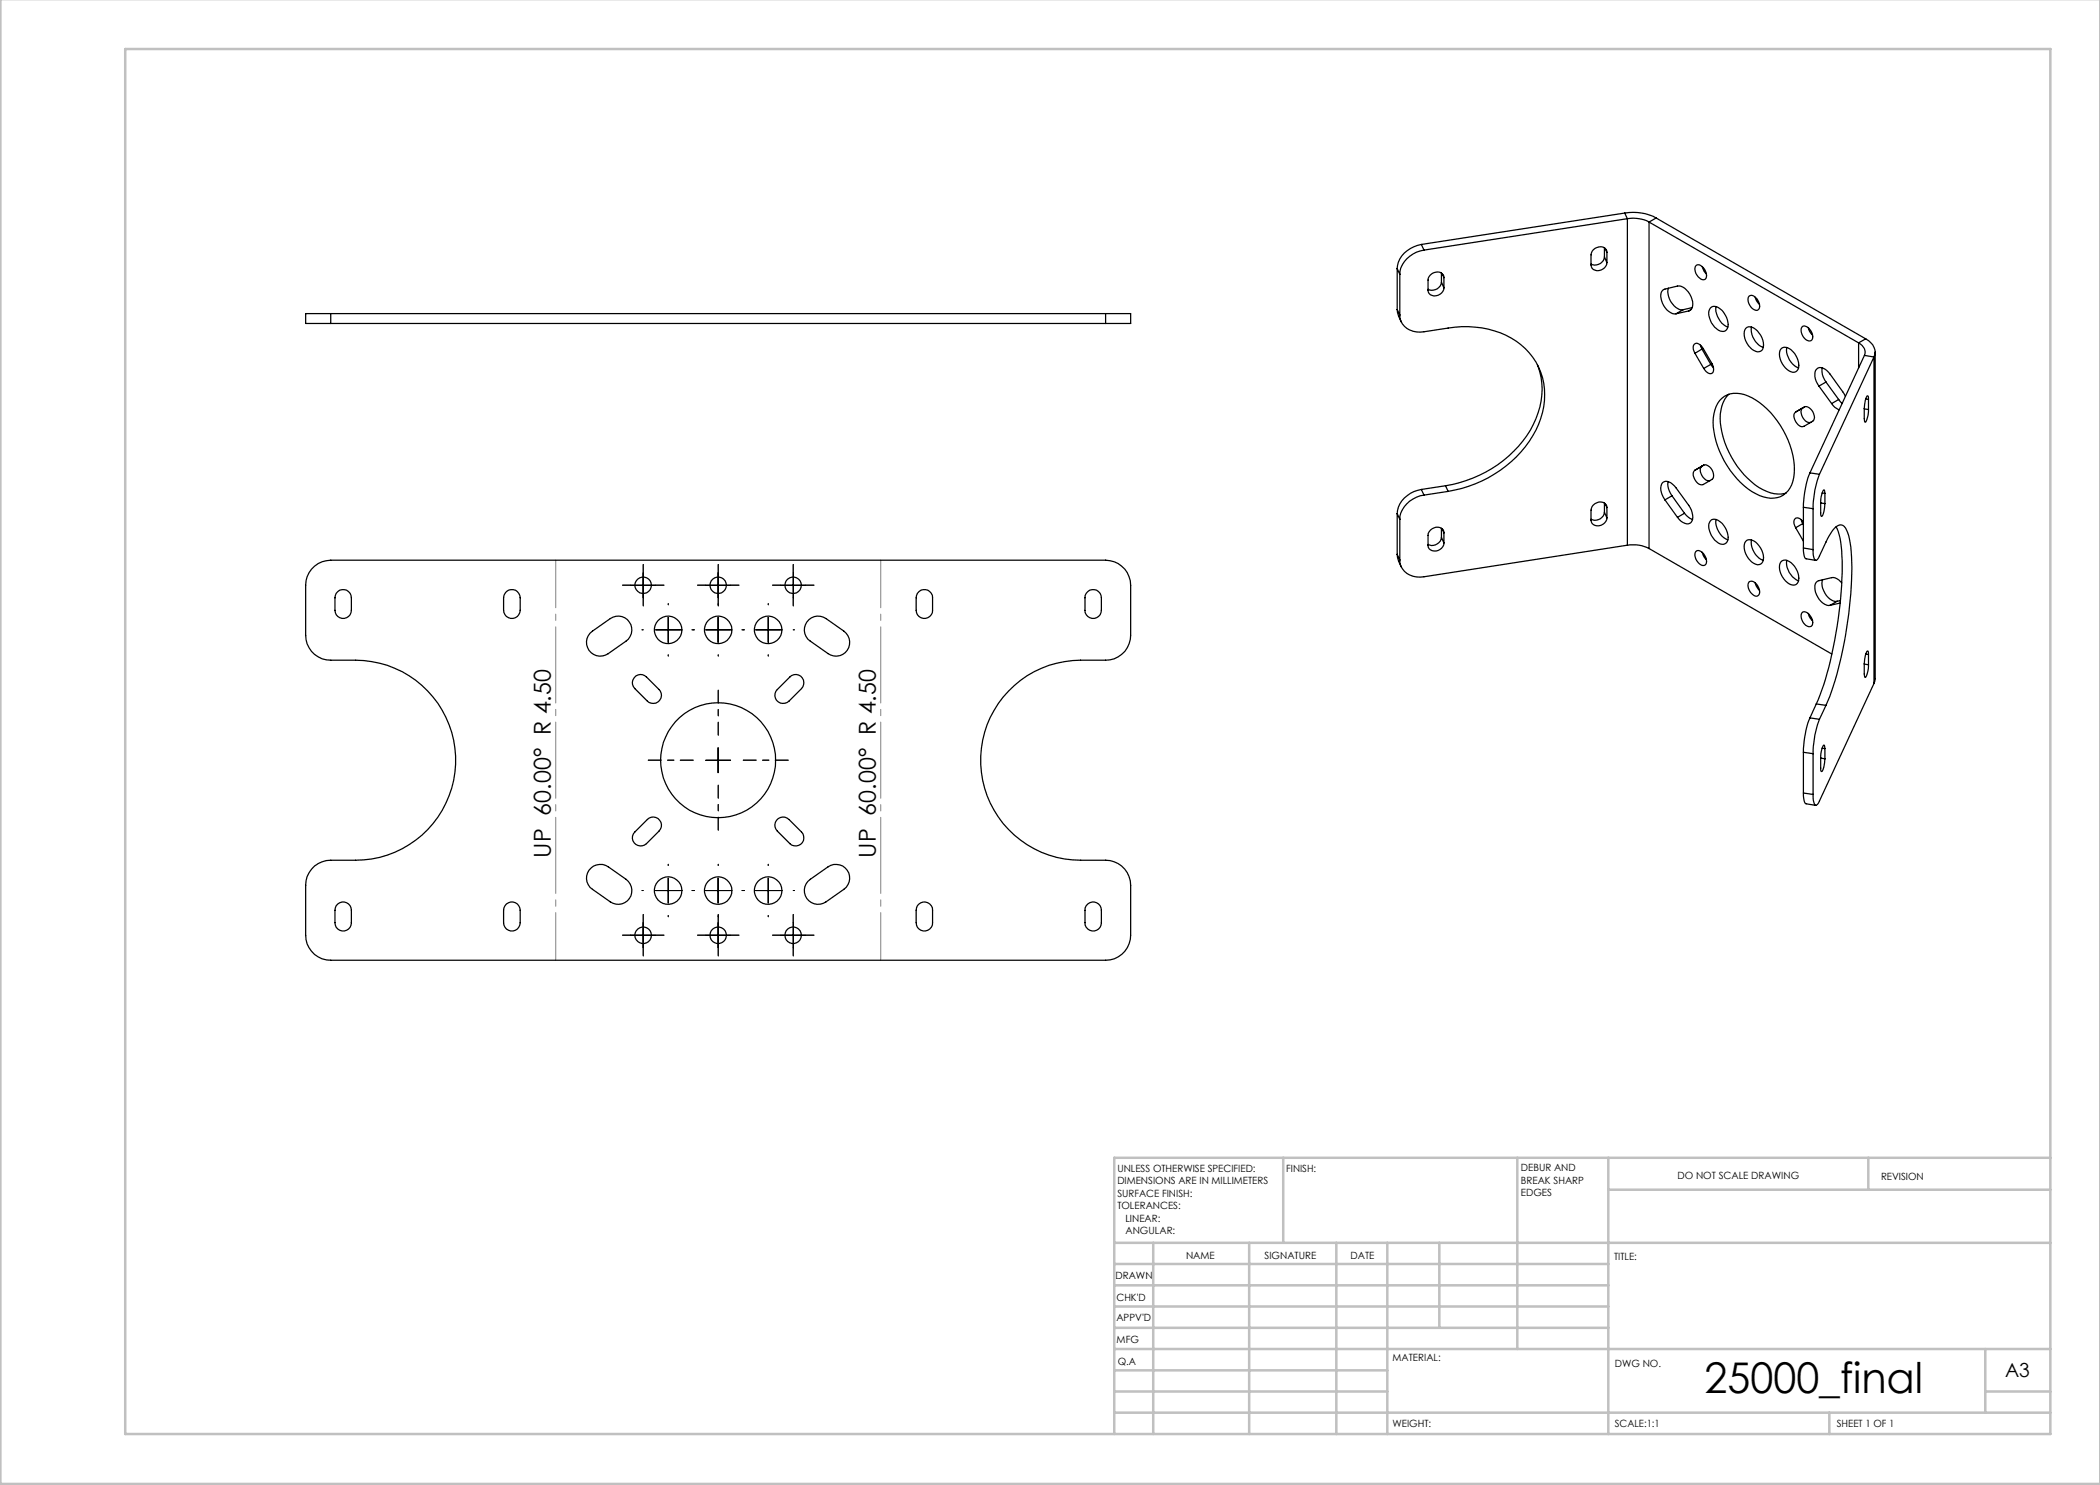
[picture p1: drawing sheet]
<svg xmlns="http://www.w3.org/2000/svg" width="420mm" height="297mm" viewBox="0 0 420 297" stroke-linecap="round" stroke-linejoin="round" font-family="sans-serif">
<g fill="none" stroke="#000" stroke-width=".2" stroke-dasharray="15.2 1.3 1.3 1.3">
<path d="M126.1 117h-1.6M128.6 114.5v-1.6M128.6 119.5v1.7M131.1 117h1.7M141.1 117h-1.6M143.6 114.5v-1.6M143.6 119.5v1.7M146.1 117h1.7M156.1 117h-1.6M158.6 114.5v-1.6M158.6 119.5v1.7M161.1 117h1.7"/>
<path d="M128.6 126h-.2M133.6 121v-.3M133.6 131v.2M138.6 126h.3M138.6 126h-.2M143.6 121v-.3M143.6 131v.2M148.6 126h-.2M148.6 126h.3M153.6 121v-.3M153.6 131v.2M158.6 126h.3"/>
<path d="M128.6 178.1h-.2M133.6 173.1v-.2M138.6 178.1h.3M138.6 178.1h-.2M143.6 173.1v-.2M148.6 178.1h-.2M148.6 178.1h.3M153.6 173.1v-.2M158.6 178.1h.3M126.1 187h-1.6M128.6 184.5v-1.6M128.6 189.5v1.7"/>
<path d="M131.1 187h1.7M133.6 183.1v.3M141.1 187h-1.6M143.6 184.5v-1.6M143.6 189.5v1.7M143.6 183.1v.3M146.1 187h1.7M153.6 183.1v.3M156.1 187h-1.6M158.6 184.5v-1.6M158.6 189.5v1.7M161.1 187h1.7"/>
</g>
<path d="M138.6 152h-9M143.6 147v-9M143.6 157v9M148.6 152h9" fill="none" stroke="#000" stroke-width=".2" stroke-dasharray="15.2 1.3 1.3 1.3" stroke-dashoffset="12.6"/>
<g fill="none" stroke="#000" stroke-width=".2">
<path d="M126.1 117h5M128.6 114.5v5.1M141.1 117h5M143.6 114.5v5.1M156.1 117h5M158.6 114.5v5.1M131.1 126h5M133.6 123.5v5M141.1 126h5M143.6 123.5v5M151.1 126h5M153.6 123.5v5"/>
<path d="M141.1 152h5M143.6 149.5v5M131.1 178.1h5M133.6 175.6v5M141.1 178.1h5M143.6 175.6v5M151.1 178.1h5M153.6 175.6v5M126.1 187h5M128.6 184.5v5M141.1 187h5M143.6 184.5v5"/>
<path d="M156.1 187h5M158.6 184.5v5"/>
</g>
<path d="M176.1 112v80M111.1 192v-80" fill="none" stroke="#808080" stroke-width=".2" stroke-dasharray="15.2 1.3 1.3 1.3" stroke-dashoffset="5.7"/>
<g fill="none" stroke="#c0c0c0" stroke-width=".5">
<path d="M.1 -.1v296.9h419.9M25 9.8h385.1v277h-385.1zM256.6 231.6v17M303.5 231.6v38.2M321.7 231.6v55.2M321.7 237.9h88.4M373.7 231.6v6.3M410.1 231.6h-187.3v55.2M222.8 248.6h187.3M222.8 257.1h98.9M222.8 252.8h98.9M230.6 248.6v38.2"/>
<path d="M249.8 248.6v38.2M267.3 248.6v38.2M277.5 248.6v38.2M287.9 248.6v17M222.8 265.6h98.9M222.8 261.3h98.9M222.8 278.3h54.7M222.8 274.1h54.7M222.8 269.8h187.3M397.1 278.3h13M397.1 269.8v12.7M222.8 282.5h187.3"/>
<path d="M365.9 282.5v4.3"/>
</g>
<g fill="none" stroke="#000" stroke-width=".25">
<path d="M279.4 53.7l.6 1.2M279.4 53.7v8.2M280 54.9v8.1M284.3 48.9a5.5 5.5 0 0 0-4.9 4.8M284.3 48.9l.5 1.1M284.8 50a5.5 5.5 0 0 0-4.8 4.9M288.3 56.4a1.85 1.85 0 0 1-2.7 1.5M288.3 56.4l.5 1.2M288.3 54.6v1.8M288.4 54.7l.4 .8M288.8 55.5a1.57 1.57 0 0 0-1.4-1.1 1.57 1.57 0 0 0-1.6 .9l-.2 .7v2.1a1.57 1.57 0 0 0 1.4 1.1 1.57 1.57 0 0 0 1.6-.9l.2-.7M288.8 55.5v2.1"/>
<path d="M320.9 51.4a1.85 1.85 0 0 1-2.7 1.4M320.9 51.4l.5 1.1M320.9 49.6v1.8M321 49.7l.4 .8M321.4 50.5a1.41 1.41 0 0 0-2.4-.8 1.62 1.62 0 0 0-.8 1.3v2a1.51 1.51 0 0 0 1.2 1.2 1.51 1.51 0 0 0 1.5-.7l.4-.6 .1-.4M321.4 50.5v2M324.9 42.6a9.8 9.8 0 0 1 6.3 1M324.9 42.6l.6 1.1M324.9 42.6l-40.6 6.3M325.5 43.7a6.9 6.9 0 0 1 4.3 .7M325.5 43.7l-40.7 6.3M325.5 43.7v65.3"/>
<path d="M329.8 44.4l41.9 24.2M329.8 44.4v65.3M331.2 43.6l-1.4 .8M331.2 43.6l41.9 24.2M333.7 57.6a3.7 3.7 0 0 0 2.6 4.4l.3-.1M339.2 53.1a1.09 1.09 0 0 1 1.6 .6l.5 1.1a.79 .79 0 0 1-.3 1.1 .79 .79 0 0 1-1.1-.3 2 2 0 0 1-.7-2.5zM340.4 53.3l.4 1 .5 .5M349.8 59.2a1.16 1.16 0 0 1 1.6 .6 1.45 1.45 0 0 1 0 2.3 2.13 2.13 0 0 1-1.6-2.9zM351 59.4l.2 .6 .7 .9M66.1 62.7h-5v2h5M66.1 62.7v2M66.1 64.7h155"/>
<path d="M66.1 62.7h155M221.1 62.7h5v2h-5M221.1 62.7v2M279.4 61.9l.3 1.3 .5 1.2M279.4 61.9l.6 1.1M280 63a3.8 3.8 0 0 0 4.8 3.4 35.3 35.3 0 0 1 10.3-1 15 15 0 0 1 12.6 8 14.8 14.8 0 0 1-1.8 14.9 24.7 24.7 0 0 1-16.3 10M307.5 73a15 15 0 0 1-2.1 14.1 24.5 24.5 0 0 1-16.3 10.1M336.6 61.9l-1.4 .9M337.7 62.2a1.65 1.65 0 0 0 .7-2.4 3.7 3.7 0 0 0-2.6-2.6l-2.8 .6a1.4 1.4 0 0 0-.8 1.9 3.8 3.8 0 0 0 2.7 3.1h.3M337.7 62.2l-2.5 .6M338.2 61.9l-.5 .3M338.5 61.5l-1.9 .4"/>
<path d="M339 70.7l-.2-.4a.94 .94 0 0 1-.2-1.1 .94 .94 0 0 1 .9-.5l.6 .3 .5 .7 1.8 3 .3 .8a.82 .82 0 0 1-.3 1.1 .82 .82 0 0 1-1.1-.2l-.6-.7M339 70.7l1.7 3M340.1 69l.3 .8M340.4 69.8l-1.4 .9M340.4 69.8l1.8 3.1M342.1 61.6a1.39 1.39 0 0 1 2 .2 3.9 3.9 0 0 1 1.4 3.9 1.24 1.24 0 0 1-2.2 .1 3.9 3.9 0 0 1-1.4-3.9zM342.2 72.9l.5 .7M342.2 72.9l-1.5 .8M343.2 61.3a4 4 0 0 0 2.4 4.1M344.4 79.7a5 5 0 0 1 6-.2 17.5 17.5 0 0 1 8.4 15.2 4.9 4.9 0 0 1-3.3 4.8 7.7 7.7 0 0 1-6.6-2.3 18.1 18.1 0 0 1-6.2-13.6l.1-.8a5.4 5.4 0 0 1 1.6-3.1zM345.8 78.8a8 8 0 0 0-1.4 7.7 17.7 17.7 0 0 0 8.2 11.4 6.2 6.2 0 0 0 4.6 .7M349.1 65.7a1.59 1.59 0 0 1 2.4 .5 3.4 3.4 0 0 1 .9 3.9 1.43 1.43 0 0 1-2-.3 3.5 3.5 0 0 1-1.3-4.1z"/>
<path d="M350.3 65.4a4.1 4.1 0 0 0 2.3 4.1M356.2 69.8a1.59 1.59 0 0 1 2.4 .5 3.4 3.4 0 0 1 .8 3.8 1.34 1.34 0 0 1-1.9-.2 3.5 3.5 0 0 1-1.3-4.1zM357.4 69.5a3.9 3.9 0 0 0 2.3 4.1M360.4 65.4a1.13 1.13 0 0 1 1.6 .5l.5 1.1a.82 .82 0 0 1-.3 1.1 .82 .82 0 0 1-1.1-.2 2.1 2.1 0 0 1-.7-2.5zM361.7 65.5l.1 .6 .7 .9M363.8 77.2a2.88 2.88 0 0 1-.5-3.4 1.4 1.4 0 0 1 2 .3l.7 .7 3.1 4.5M363.8 77.2l2.5 3.5M364.4 73.6l.1 1.4 .7 1.4M365.2 76.4l-1.4 .8M365.2 76.4l2.5 3.5M367.7 79.9l.7 .8M367.7 79.9l-1.4 .8"/>
<path d="M371.7 68.6a1.95 1.95 0 0 1 1.2 2.5M371.7 68.6v5M372.9 71.1l1.9 .3M372.9 71.1l-10.9 23.5M373.1 67.8a2.85 2.85 0 0 1 1.7 3.6M373.1 67.8l-1.4 .8M373.2 79.8l.5 .1M373.7 79.9v-.6l-.2-.1a4.4 4.4 0 0 0-.6 2.5v2l.2 .8a4.4 4.4 0 0 0 .6-2.6M373.7 79.9v2M374.8 71.4l-10.9 23.5M374.8 71.4v65.3M375 70.4v65.3l-.2 1"/>
<path d="M284.3 97.9a5.5 5.5 0 0 0-4.9 4.8M284.3 97.9l.5 1.1M284.8 99a5.5 5.5 0 0 0-4.8 4.9M289.1 97.2l.5 1.1M289.1 97.2l-4.8 .7M289.6 98.3l-4.8 .7M333 100a3 3 0 0 1-.5-3.4 1.45 1.45 0 0 1 2 .2l.7 .8 2.5 3.5a3.1 3.1 0 0 1 .5 3.4 1.49 1.49 0 0 1-2-.3l-.7-.7M333 100l2.5 3.5M333.6 96.3v.1a3.7 3.7 0 0 0 .8 2.8M334.4 99.2l-1.4 .8M334.4 99.2l2.5 3.5M340.4 93.2a1.78 1.78 0 0 0 .5 2.6 1.04 1.04 0 0 0 1.2 .3"/>
<path d="M340.4 93.2l-1.4 .8M340.7 93a1.92 1.92 0 0 1 2 2.1l-.3 .8-1.8 1a1.84 1.84 0 0 1-1.9-1.7 .98 .98 0 0 1 .3-1.2M340.7 93l-1.7 1M340.7 93l-.3 .2M359 82.6l1.9-1.2a1.96 1.96 0 0 1 2 2.1l-.4 .7-1.7 1.1a1.41 1.41 0 0 1-1.7-1l-.1-.4a1.35 1.35 0 0 1 0-1.3zM360.5 81.6a1.95 1.95 0 0 0 .9 2.8l.8 .1M360.5 81.6l-1.4 .8M360.9 81.4l-.4 .2M362 94.6a19.9 19.9 0 0 0-1.3 6.9M362 94.6l1.9 .3M363.9 94.9a18.9 18.9 0 0 0-1.3 6.8M364.4 98.6l.6 .1"/>
<path d="M365 98.7l-.2-.7a2.88 2.88 0 0 0-.7 2.5v2.4l.2 .4a4.7 4.7 0 0 0 .7-2.6M365 98.7v2M366.3 80.7a2.76 2.76 0 0 0 1.5 1.2M372.9 81.8l.8 .1M62.9 113.2a5.1 5.1 0 0 1 3.2-1.2h155a5.1 5.1 0 0 1 5 5v10.1a5 5 0 0 1-5 4.9 30.4 30.4 0 0 0-11.3 1.1 20 20 0 0 0-13.4 22.1 20 20 0 0 0 19.7 16.8h5a5 5 0 0 1 5 5.1v9.9a5 5 0 0 1-5 5h-155a5 5 0 0 1-5-5v-9.9a5 5 0 0 1 5-5.1 30.4 30.4 0 0 0 11.4-1 20 20 0 0 0 13.4-22.2 20 20 0 0 0-19.8-16.8h-5a5 5 0 0 1-5-4.9v-10.1a4.9 4.9 0 0 1 1.8-3.8zM67.6 118.3a1.62 1.62 0 0 1 1.7-.3 1.62 1.62 0 0 1 1 1.6v2.5a1.64 1.64 0 0 1-1.7 1.6 1.64 1.64 0 0 1-1.6-1.6v-2.5l.2-.9zM101.3 118.3a1.64 1.64 0 0 1 1.8-.3 1.64 1.64 0 0 1 .9 1.6v2.5a1.66 1.66 0 0 1-1.6 1.6 1.66 1.66 0 0 1-1.7-1.6v-2.5l.1-.5zM183.8 118.3a1.62 1.62 0 0 1 1.8-.3 1.62 1.62 0 0 1 .9 1.6v2.5a1.64 1.64 0 0 1-1.6 1.6 1.64 1.64 0 0 1-1.7-1.6v-2.5l.3-.9zM217.6 118.3a1.62 1.62 0 0 1 1.7-.3 1.62 1.62 0 0 1 1 1.6v2.5a1.64 1.64 0 0 1-1.7 1.6 1.64 1.64 0 0 1-1.6-1.6v-3zM279.4 110.9l.3 1.4 .5 1.1M279.4 102.7v8.2M279.4 102.7l.6 1.2"/>
<path d="M279.4 110.9l.6 1.1M280 103.9v8.1M288.3 107.5a1.89 1.89 0 0 1-2.7 1.4M288.3 105.7v1.8M288.3 107.5l.5 1.1M288.4 105.8l.4 .8M288.8 106.6a1.41 1.41 0 0 0-2.4-.8 1.62 1.62 0 0 0-.8 1.3v2a1.51 1.51 0 0 0 1.2 1.2 1.51 1.51 0 0 0 1.5-.7l.4-.6 .1-.4M288.8 106.6v2M320.9 102.4a1.85 1.85 0 0 1-2.7 1.5M320.9 100.6v1.8M320.9 102.4l.5 1.2M321 100.7l.4 .8"/>
<path d="M321.4 101.5a1.41 1.41 0 0 0-2.4-.8 1.62 1.62 0 0 0-.8 1.3v2.1a1.51 1.51 0 0 0 1.2 1.1 1.51 1.51 0 0 0 1.5-.6l.4-.7 .1-.3M321.4 101.5v2.1M325.5 109l-40.7 6.4a3.8 3.8 0 0 1-4.8-3.4M325.5 109a6.9 6.9 0 0 1 4.3 .7M329.8 109.7l36.6 21.1M336.9 102.7l.7 .7 .9 .5M336.9 102.7l-1.4 .8M339.2 110.3a1.28 1.28 0 0 1 1.8 .9l.3 .7a.8 .8 0 0 1-.3 1.1 .8 .8 0 0 1-1.1-.2 2.06 2.06 0 0 1-.7-2.5zM340.4 110.5l.4 .9 .5 .5M342.1 104.2a1.39 1.39 0 0 1 2 .2 3.9 3.9 0 0 1 1.4 3.9 1.24 1.24 0 0 1-2.2 0 3.9 3.9 0 0 1-1.4-3.8zM343.2 103.9a4.1 4.1 0 0 0 2.4 4.1M349.1 108.3a1.85 1.85 0 0 1 2.7 .9 3.1 3.1 0 0 1 .6 3.4 1.38 1.38 0 0 1-2-.2 3.5 3.5 0 0 1-1.3-4.1z"/>
<path d="M349.8 116.4a1.52 1.52 0 0 1 2 1.3l.1 .3a.8 .8 0 0 1-.3 1.1 .8 .8 0 0 1-1-.2 2.03 2.03 0 0 1-.8-2.5zM350.3 108a4.1 4.1 0 0 0 2.3 4.1M351 116.6l.2 .6 .7 .9M356.2 112.4a1.38 1.38 0 0 1 2 .1 3.5 3.5 0 0 1 1.2 4.2 1.59 1.59 0 0 1-2.3-.5 3.4 3.4 0 0 1-.9-3.8zM357.4 112.1a3.9 3.9 0 0 0 2.3 4.1M359.1 105.5l1.6 2.7M360.2 103.9l.3 .8M360.5 104.7l-1.4 .8M360.5 104.7l.2 .2M360.7 109.6l.1 1.1a1.07 1.07 0 0 0 .4 1.1l1.9 .3M360.7 104.4l-.2-.2a.97 .97 0 0 0-.8-.6 .97 .97 0 0 0-.9 .5v.7l.3 .7M360.7 101.5l1.9 .2"/>
<path d="M360.7 109.6l1.9 .3M360.7 101.5v8.1M362.6 109.9l.1 1.2 .2 .7 .2 .3 .2-.1 .4-.4 1.8-3.9 1.5-2.2a1.27 1.27 0 0 1 1.3-.5 1.27 1.27 0 0 1 1 1 21.2 21.2 0 0 1 1 8.8 77.5 77.5 0 0 1-5.1 26.3M362.6 101.7v8.2M364.1 100.6l.9 .1M364.5 116a3.8 3.8 0 0 0 2.6 4.3h.3M367.2 105.4a12.4 12.4 0 0 1 1.2 5.7 79.3 79.3 0 0 1-4.8 28.8l-.3 .9M368.3 116.6l-.2-.3a2.12 2.12 0 0 0-1.8-.8l-2.5 .6a1.4 1.4 0 0 0-.8 1.9 3.8 3.8 0 0 0 2.7 3.1h.3M118 126.6l4.1-2.9a2.75 2.75 0 0 1 3.8 .7 2.75 2.75 0 0 1-.7 3.8l-3.6 2.5a2.75 2.75 0 0 1-3.6-.4 2.75 2.75 0 0 1 0-3.7zM127.1 135.2a1.64 1.64 0 0 1 2.2 .2l2.5 2.5a1.65 1.65 0 0 1 0 2.3 1.65 1.65 0 0 1-2.3 0l-2.5-2.5a1.65 1.65 0 0 1 .1-2.5zM155.5 137.9l2.5-2.5a1.65 1.65 0 0 1 2.3 0 1.65 1.65 0 0 1 0 2.3l-2.5 2.5a1.65 1.65 0 0 1-2.3 0 1.65 1.65 0 0 1 0-2.3zM161.8 123.9a2.74 2.74 0 0 1 3.4-.2l3.6 2.5a2.75 2.75 0 0 1 .7 3.8 2.75 2.75 0 0 1-3.9 .7l-3.5-2.5a2.72 2.72 0 0 1-.3-4.3z"/>
<path d="M360.4 122.5a1.13 1.13 0 0 1 1.6 .6l.5 1.1a.82 .82 0 0 1-.3 1.1 .82 .82 0 0 1-1.1-.2 2.1 2.1 0 0 1-.7-2.6zM361.7 122.7l.1 .6 .7 .9M367.4 120.3l-1.4 .8M368 120.6l-2 .5M368.1 120.1l-.7 .2M372.9 132.8l.8 .2M373.2 130.8l.5 .1M373.7 130.9v-.6l-.2-.1a4.4 4.4 0 0 0-.6 2.5v2.1l.1 .7a2.85 2.85 0 0 0 .7-2.5M373.7 130.9v2.1M374.8 136.7l-11.1 23.9-.6 .5-.2-.3-.2-.8-.1-1.1M360.7 158.6l.1 1.1a1.07 1.07 0 0 0 .4 1.1l1.9 .3M360.7 150.5v8.1"/>
<path d="M360.7 150.5l1.9 .2M360.7 158.6l1.9 .3M362 143.6a19.9 19.9 0 0 0-1.3 6.9M362 143.6l1.9 .3M362.6 150.7v8.2M363.3 140.8l1.9 .3M363.3 140.8l-1.3 2.8M363.9 143.9a18.9 18.9 0 0 0-1.3 6.8M364.1 151.6l.9 .2M364.4 149.6l.6 .1M365 149.7l-.2-.7a2.85 2.85 0 0 0-.7 2.5v2.4l.2 .4a4.4 4.4 0 0 0 .7-2.5M365 149.7v2.1"/>
<path d="M365.2 141.1l-1.3 2.8M118.2 173.6a2.81 2.81 0 0 1 3.4-.2l3.6 2.5a2.75 2.75 0 0 1 .7 3.8 2.75 2.75 0 0 1-3.8 .7l-3.6-2.5a2.69 2.69 0 0 1-.3-4.3zM127 166.4l2.5-2.5a1.65 1.65 0 0 1 2.3 0 1.65 1.65 0 0 1 0 2.3l-2.5 2.5a1.65 1.65 0 0 1-2.3 0 1.65 1.65 0 0 1 0-2.3zM155.3 164.1a1.65 1.65 0 0 1 2.5-.2l2.5 2.5a1.65 1.65 0 0 1 0 2.3 1.65 1.65 0 0 1-2.3 0l-2.5-2.5a1.63 1.63 0 0 1-.2-2.1zM161.6 176.3l4-2.9a2.75 2.75 0 0 1 3.8 .7 2.75 2.75 0 0 1-.6 3.8l-3.6 2.5a2.75 2.75 0 0 1-3.6-.5 2.75 2.75 0 0 1 0-3.6zM67.6 180.8a1.64 1.64 0 0 1 1.7-.2 1.64 1.64 0 0 1 1 1.5v2.4a1.64 1.64 0 0 1-1.7 1.7 1.64 1.64 0 0 1-1.6-1.7l.1-2.9zM101.3 180.8a1.66 1.66 0 0 1 1.8-.3 1.66 1.66 0 0 1 .9 1.6v2.4a1.66 1.66 0 0 1-1.6 1.7 1.66 1.66 0 0 1-1.7-1.7l.1-2.9zM183.8 180.8a1.64 1.64 0 0 1 1.8-.2 1.64 1.64 0 0 1 .9 1.5v2.4a1.64 1.64 0 0 1-1.6 1.7 1.64 1.64 0 0 1-1.7-1.7l.1-2.9zM217.6 180.8a1.64 1.64 0 0 1 1.7-.2 1.64 1.64 0 0 1 1 1.5v2.4a1.64 1.64 0 0 1-1.7 1.7 1.64 1.64 0 0 1-1.6-1.7v-2.9z"/>
<circle cx="128.6" cy="117.1" r="1.64"/>
<circle cx="143.6" cy="117.1" r="1.64"/>
<circle cx="158.6" cy="117.1" r="1.64"/>
<circle cx="133.6" cy="126" r="2.75"/>
<circle cx="143.6" cy="126" r="2.74"/>
<circle cx="153.6" cy="126" r="2.75"/>
<circle cx="143.6" cy="152.1" r="11.5"/>
<circle cx="133.6" cy="178.1" r="2.75"/>
<circle cx="143.6" cy="178.1" r="2.74"/>
<circle cx="153.6" cy="178.1" r="2.75"/>
<circle cx="128.6" cy="187.1" r="1.65"/>
<circle cx="143.6" cy="187.1" r="1.65"/>
<circle cx="158.6" cy="187.1" r="1.65"/>
</g>
<text font-size="8.5" x="340.9" y="278.5">25000_final</text>
<g font-size="4.7">
<text x="110.1" y="171.5" transform="rotate(-90 110.1 171.5)">UP 60.00° R 4.50</text>
<text x="175.2" y="171.5" transform="rotate(-90 175.2 171.5)">UP 60.00° R 4.50</text>
</g>
<text font-size="3.9" x="401" y="275.4">A3</text>
<g font-size="2">
<text x="223.5" y="234.4">UNLESS OTHERWISE SPECIFIED:</text>
<text x="223.5" y="236.9">DIMENSIONS ARE IN MILLIMETERS</text>
<text x="223.5" y="239.4">SURFACE FINISH:</text>
<text x="257.2" y="234.4">FINISH:</text>
<text x="304.2" y="234.3">DEBUR AND</text>
<text x="304.2" y="236.8">BREAK SHARP</text>
<text x="304.2" y="239.3">EDGES</text>
<text x="335.5" y="235.8">DO NOT SCALE DRAWING</text>
<text x="376.2" y="236">REVISION</text>
<text x="223.5" y="241.9">TOLERANCES:</text>
<text x="225.1" y="244.4">LINEAR:</text>
<text x="225.1" y="246.9">ANGULAR:</text>
<text x="237.2" y="251.8">NAME</text>
<text x="252.9" y="251.7">SIGNATURE</text>
<text x="270.1" y="251.7">DATE</text>
<text x="223.1" y="255.9">DRAWN</text>
<text x="322.8" y="252">TITLE:</text>
<text x="223.3" y="260.1">CHK'D</text>
<text x="223.3" y="264.2">APPV'D</text>
<text x="223.3" y="268.6">MFG</text>
<text x="223.5" y="272.9">Q.A</text>
<text x="278.5" y="272.3">MATERIAL:</text>
<text x="323" y="273.4">DWG NO.</text>
<text x="278.5" y="285.3">WEIGHT:</text>
<text x="323" y="285.4">SCALE:1:1</text>
<text x="367.4" y="285.4">SHEET 1 OF 1</text>
</g>
</svg>
